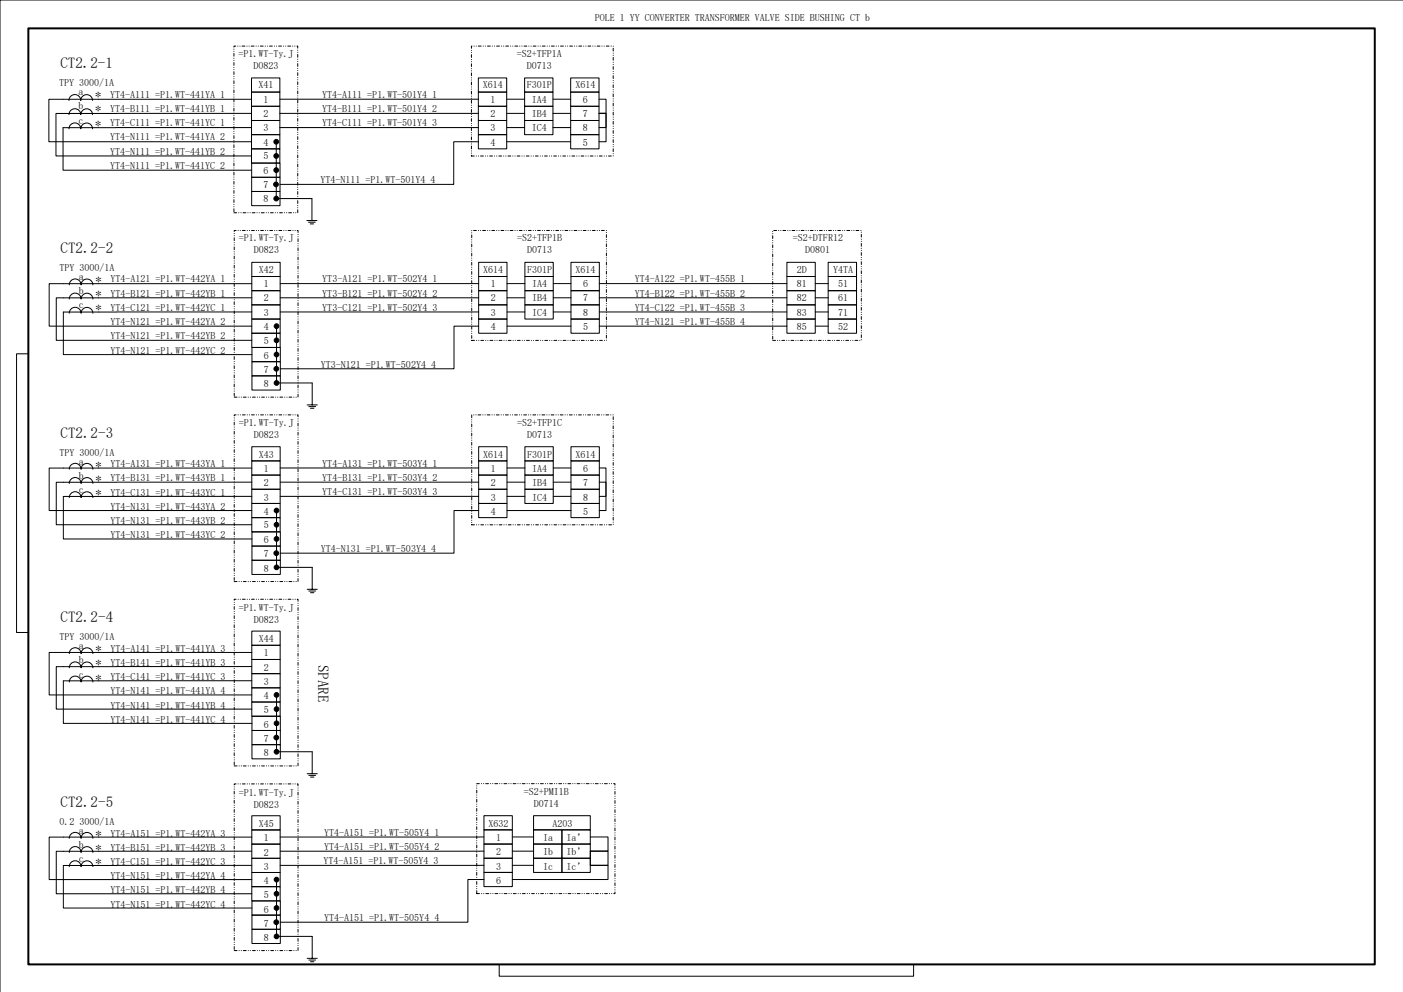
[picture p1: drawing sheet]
<svg xmlns="http://www.w3.org/2000/svg" width="297mm" height="210mm" viewBox="0 0 297 210" stroke-linecap="round" stroke-linejoin="round" font-family="sans-serif">
<g fill="none" stroke="#000" stroke-width=".21">
<path d="M296.9 0h-296.9v209.9M53.2 19.5h6v3h-6zM53.2 16.5h6v3h-6zM101.2 19.5h6v3h-6zM101.2 16.5h6v3h-6zM111 19.5h6v3h-6zM111 16.5h6v3h-6zM120.7 19.5h6v3h-6zM120.7 16.5h6v3h-6zM14.6 21.3a1.25 1.25 0 0 1 1.2-1.3 1.25 1.25 0 0 1 1.3 1.3 1.25 1.25 0 0 1 1.2-1.3 1.25 1.25 0 0 1 1.3 1.3M14.6 24.2a1.25 1.25 0 0 1 1.2-1.2 1.25 1.25 0 0 1 1.3 1.2 1.25 1.25 0 0 1 1.2-1.2 1.25 1.25 0 0 1 1.3 1.2M14.6 27.2a1.25 1.25 0 0 1 1.2-1.2 1.25 1.25 0 0 1 1.3 1.2 1.25 1.25 0 0 1 1.2-1.2 1.25 1.25 0 0 1 1.3 1.2"/>
<path d="M53.2 28.5h6v3h-6zM53.2 25.5h6v3h-6zM53.2 22.5h6v3h-6zM53.2 31.5h6v3h-6zM53.2 24h-41.4v9h41.4M53.2 27h-39.9v9h39.9M53.2 21h-42.9v9h42.9M53.2 34.5h6v3h-6zM53.2 37.5h6v3h-6zM58.5 30v12h7.5v4.6M59.2 21h42M59.2 27h42"/>
<path d="M59.2 24h42M101.2 28.5h6v3h-6zM101.2 25.5h6v3h-6zM101.2 22.5h6v3h-6zM101.2 30h-5.2v9h-36.8M107.2 21h3.8M107.2 27h3.8M107.2 24h3.8M107.2 30h13.5M111 25.5h6v3h-6zM111 22.5h6v3h-6zM117 21h3.7"/>
<path d="M117 27h3.7M117 24h3.7M120.7 28.5h6v3h-6zM120.7 25.5h6v3h-6zM120.7 22.5h6v3h-6zM126.7 21h1.5v3h-1.5M126.7 24h1.5v6h-1.5M126.7 24h1.5v3h-1.5M53.2 40.5h6v3h-6zM53.3 58.5h6v3h-6zM53.3 55.5h6v3h-6zM59.3 60h42"/>
<path d="M64.9 46.6h2.2M65.3 47h1.4M65.6 47.4h.8M101.3 58.5h6v3h-6zM101.3 55.5h6v3h-6zM107.3 60h3.8M111.1 58.5h6v3h-6zM111.1 55.5h6v3h-6zM117.1 60h3.7M120.8 58.5h6v3h-6zM120.8 55.5h6v3h-6zM126.8 60h39.7"/>
<path d="M166.5 58.5h6v3h-6zM166.5 55.5h6v3h-6zM172.5 60h2.7M175.2 58.5h6v3h-6zM175.2 55.5h6v3h-6zM6 74.8h-2.5v59h2.5M14.7 60.3a1.25 1.25 0 0 1 1.2-1.3 1.25 1.25 0 0 1 1.3 1.3 1.25 1.25 0 0 1 1.2-1.3 1.25 1.25 0 0 1 1.3 1.3M14.7 63.2a1.25 1.25 0 0 1 1.2-1.2 1.25 1.25 0 0 1 1.3 1.2 1.25 1.25 0 0 1 1.2-1.2 1.25 1.25 0 0 1 1.3 1.2M14.7 66.3a1.25 1.25 0 0 1 1.2-1.3 1.25 1.25 0 0 1 1.3 1.3 1.25 1.25 0 0 1 1.2-1.3 1.25 1.25 0 0 1 1.3 1.3M53.3 67.5h6v3h-6zM53.3 64.5h6v3h-6zM53.3 61.5h6v3h-6z"/>
<path d="M53.3 70.5h6v3h-6zM53.3 63h-41.4v9h41.4M53.3 66h-39.9v9h39.9M53.3 60h-42.9v9h42.9M53.3 73.5h6v3h-6zM53.3 76.5h6v3h-6zM53.3 79.5h6v3h-6zM58.5 69v12h7.6v4.6M59.3 63h42M59.3 66h42M101.3 67.5h6v3h-6zM101.3 64.5h6v3h-6z"/>
<path d="M101.3 61.5h6v3h-6zM101.3 69h-5.2v9h-36.8M107.3 63h3.8M107.3 66h3.8M107.3 69h13.5M111.1 64.5h6v3h-6zM111.1 61.5h6v3h-6zM117.1 63h3.7M117.1 66h3.7M120.8 67.5h6v3h-6zM120.8 64.5h6v3h-6zM120.8 61.5h6v3h-6z"/>
<path d="M126.8 63h39.7M126.8 66h39.7M126.8 69h39.7M166.5 67.5h6v3h-6zM166.5 64.5h6v3h-6zM166.5 61.5h6v3h-6zM172.5 63h2.7M172.5 66h2.7M172.5 69h2.7M175.2 67.5h6v3h-6zM175.2 64.5h6v3h-6zM175.2 61.5h6v3h-6z"/>
<path d="M14.7 99.3a1.25 1.25 0 0 1 1.2-1.3 1.25 1.25 0 0 1 1.3 1.3 1.25 1.25 0 0 1 1.2-1.3 1.25 1.25 0 0 1 1.3 1.3M53.3 97.5h6v3h-6zM53.3 94.5h6v3h-6zM53.3 99h-42.9v9h42.9M59.3 99h42M65 85.6h2.1M65.3 86h1.5M65.7 86.4h.7M101.3 97.5h6v3h-6zM101.3 94.5h6v3h-6zM107.3 99h3.8M111.1 97.5h6v3h-6z"/>
<path d="M111.1 94.5h6v3h-6zM117.1 99h3.7M120.8 97.5h6v3h-6zM120.8 94.5h6v3h-6zM126.8 99h1.4v6h-1.4M14.7 102.2a1.25 1.25 0 0 1 1.2-1.2 1.25 1.25 0 0 1 1.3 1.2 1.25 1.25 0 0 1 1.2-1.2 1.25 1.25 0 0 1 1.3 1.2M14.7 105.3a1.25 1.25 0 0 1 1.2-1.3 1.25 1.25 0 0 1 1.3 1.3 1.25 1.25 0 0 1 1.2-1.3 1.25 1.25 0 0 1 1.3 1.3M53.3 106.5h6v3h-6zM53.3 103.5h6v3h-6zM53.3 100.5h6v3h-6zM53.3 109.5h6v3h-6zM53.3 102h-41.4v9h41.4"/>
<path d="M53.3 105h-39.9v9h39.9M53.3 112.5h6v3h-6zM53.3 115.5h6v3h-6zM53.3 118.5h6v3h-6zM58.5 108v12h7.6v4.6M59.3 102h42M59.3 105h42M101.3 106.5h6v3h-6zM101.3 103.5h6v3h-6zM101.3 100.5h6v3h-6zM101.3 108h-5.2v9h-36.8M107.3 102h3.8"/>
<path d="M107.3 105h3.8M107.3 108h13.5M111.1 103.5h6v3h-6zM111.1 100.5h6v3h-6zM117.1 102h3.7M117.1 105h3.7M120.8 106.5h6v3h-6zM120.8 103.5h6v3h-6zM120.8 100.5h6v3h-6zM126.8 102h1.4v6h-1.4M14.7 138.3a1.25 1.25 0 0 1 1.2-1.3 1.25 1.25 0 0 1 1.3 1.3 1.25 1.25 0 0 1 1.2-1.3 1.25 1.25 0 0 1 1.3 1.3M53.3 136.5h6v3h-6z"/>
<path d="M53.3 133.5h6v3h-6zM53.3 139.5h6v3h-6zM53.3 138h-42.9v9h42.9M65 124.6h2.1M65.3 125h1.5M65.7 125.4h.7M14.7 141.2a1.25 1.25 0 0 1 1.2-1.2 1.25 1.25 0 0 1 1.3 1.2 1.25 1.25 0 0 1 1.2-1.2 1.25 1.25 0 0 1 1.3 1.2M14.7 144.3a1.25 1.25 0 0 1 1.2-1.3 1.25 1.25 0 0 1 1.3 1.3 1.25 1.25 0 0 1 1.2-1.3 1.25 1.25 0 0 1 1.3 1.3M53.3 145.5h6v3h-6zM53.3 142.5h6v3h-6zM53.3 148.5h6v3h-6zM53.3 141h-41.4v9h41.4"/>
<path d="M53.3 144h-39.9v9h39.9M53.3 151.5h6v3h-6zM53.3 154.5h6v3h-6zM53.3 157.5h6v3h-6zM58.5 147v12h7.6v4.6M14.7 177.3a1.25 1.25 0 0 1 1.2-1.2 1.25 1.25 0 0 1 1.3 1.2 1.25 1.25 0 0 1 1.2-1.2 1.25 1.25 0 0 1 1.3 1.2M53.3 175.5h6v3h-6zM53.3 172.5h6v3h-6zM53.3 178.5h6v3h-6zM53.3 177.1h-42.9v8.9h42.9M65 163.6h2.1M65.3 164h1.5"/>
<path d="M65.7 164.4h.7M102.4 175.5h6v3h-6zM102.4 172.5h6v3h-6zM102.4 178.5h6v3h-6zM102.4 177h-43.1M108.4 177h4.5M112.9 175.5h6v3h-6zM112.9 172.5h12v3h-12zM112.9 178.5h6v3h-6zM118.9 175.5h6v3h-6zM118.9 178.5h6v3h-6zM124.9 177h3.8v3h-3.8"/>
<path d="M14.7 180.3a1.25 1.25 0 0 1 1.2-1.2 1.25 1.25 0 0 1 1.3 1.2 1.25 1.25 0 0 1 1.2-1.2 1.25 1.25 0 0 1 1.3 1.2M14.7 183.3a1.25 1.25 0 0 1 1.2-1.2 1.25 1.25 0 0 1 1.3 1.2 1.25 1.25 0 0 1 1.2-1.2 1.25 1.25 0 0 1 1.3 1.2M53.3 184.5h6v3h-6zM53.3 181.5h6v3h-6zM53.3 187.5h6v3h-6zM53.3 180l-41.4 .1v8.9h41.4M53.3 183l-39.9 .1v9h39.9M53.3 190.6h6v3h-6zM53.3 193.6h6v3h-6zM53.3 196.6h6v3h-6zM58.5 186v12.1h7.6v4.6M102.4 184.5h6v3h-6z"/>
<path d="M102.4 181.5h6v3h-6zM102.4 186h-3.4v9.1h-39.7M102.4 180h-43.1M102.4 183h-43.1M108.4 180h4.5M108.4 183h4.5M112.9 181.5h6v3h-6zM118.9 181.5h6v3h-6zM124.9 180h3.8v3h-3.8M124.9 183h3.8v3h-20.3M124.9 180v3M65 202.7h2.1"/>
<path d="M65.3 203.1h1.5M65.7 203.4h.7M105.6 204v2.5h87.7v-2.5"/>
<circle cx="58.4" cy="39" r=".5"/>
<circle cx="58.5" cy="33" r=".5"/>
<circle cx="58.5" cy="30" r=".5"/>
<circle cx="58.5" cy="36" r=".5"/>
<circle cx="58.5" cy="42" r=".5"/>
<circle cx="58.5" cy="78" r=".5"/>
<circle cx="58.5" cy="72" r=".5"/>
<circle cx="58.5" cy="69" r=".5"/>
<circle cx="58.5" cy="75" r=".5"/>
<circle cx="58.5" cy="81" r=".5"/>
<circle cx="58.5" cy="117" r=".5"/>
<circle cx="58.5" cy="108" r=".5"/>
<circle cx="58.5" cy="120" r=".5"/>
<circle cx="58.5" cy="111" r=".5"/>
<circle cx="58.5" cy="114" r=".5"/>
<circle cx="58.5" cy="156" r=".5"/>
<circle cx="58.5" cy="147" r=".5"/>
<circle cx="58.5" cy="153" r=".5"/>
<circle cx="58.5" cy="150" r=".5"/>
<circle cx="58.5" cy="159" r=".5"/>
<circle cx="58.5" cy="195.1" r=".5"/>
<circle cx="58.5" cy="192" r=".5"/>
<circle cx="58.5" cy="189" r=".5"/>
<circle cx="58.5" cy="186" r=".5"/>
<circle cx="58.5" cy="198.1" r=".5"/>
</g>
<path d="M6 6h284.9v198h-284.9z" fill="none" stroke="#000" stroke-width=".42"/>
<path d="M49.5 9.8h13.5v35.2h-13.5zM99.8 9.7h30v23.3h-30zM49.6 48.8h13.5v35.2h-13.5zM99.8 48.7h28.5v23.3h-28.5zM163.5 48.7h18.7v23.3h-18.7zM49.6 87.7h13.5v35.3h-13.5zM99.8 87.8h29.9v23.2h-29.9zM49.6 126.7h13.5v35.3h-13.5zM49.6 165.8h13.5v35.3h-13.5zM100.9 165.7h29.2v23.3h-29.2z" fill="none" stroke="#000" stroke-width=".21" stroke-dasharray=".6 .4 0 .4 0 .4"/>
<g fill="#000">
<circle cx="58.4" cy="39" r=".5"/>
<circle cx="58.5" cy="33" r=".5"/>
<circle cx="58.5" cy="30" r=".5"/>
<circle cx="58.5" cy="36" r=".5"/>
<circle cx="58.5" cy="42" r=".5"/>
<circle cx="58.5" cy="78" r=".5"/>
<circle cx="58.5" cy="72" r=".5"/>
<circle cx="58.5" cy="69" r=".5"/>
<circle cx="58.5" cy="75" r=".5"/>
<circle cx="58.5" cy="81" r=".5"/>
<circle cx="58.5" cy="117" r=".5"/>
<circle cx="58.5" cy="108" r=".5"/>
<circle cx="58.5" cy="120" r=".5"/>
<circle cx="58.5" cy="111" r=".5"/>
<circle cx="58.5" cy="114" r=".5"/>
<circle cx="58.5" cy="156" r=".5"/>
<circle cx="58.5" cy="147" r=".5"/>
<circle cx="58.5" cy="153" r=".5"/>
<circle cx="58.5" cy="150" r=".5"/>
<circle cx="58.5" cy="159" r=".5"/>
<circle cx="58.5" cy="195.1" r=".5"/>
<circle cx="58.5" cy="192" r=".5"/>
<circle cx="58.5" cy="189" r=".5"/>
<circle cx="58.5" cy="186" r=".5"/>
<circle cx="58.5" cy="198.1" r=".5"/>
</g>
<g font-size="3.2">
<text x="12.8" y="14.5">CT2.2-1</text>
<text x="12.8" y="53.5">CT2.2-2</text>
<text x="12.8" y="92.6">CT2.2-3</text>
<text x="12.8" y="131.6">CT2.2-4</text>
<text x="67.3" y="140.6" transform="rotate(90 67.3 140.6)">SPARE</text>
<text x="12.8" y="170.7">CT2.2-5</text>
</g>
<g font-size="2.9">
<text x="20.1" y="21.4">*</text>
<text x="20.1" y="24.4">*</text>
<text x="20.1" y="27.4">*</text>
<text x="20.1" y="60.5">*</text>
<text x="20.1" y="63.5">*</text>
<text x="20.1" y="66.5">*</text>
<text x="20.1" y="99.5">*</text>
<text x="20.1" y="102.5">*</text>
<text x="20.1" y="105.5">*</text>
<text x="20.1" y="138.6">*</text>
<text x="20.1" y="141.6">*</text>
<text x="20.1" y="144.6">*</text>
<text x="20.1" y="177.7">*</text>
<text x="20.1" y="180.7">*</text>
<text x="20.1" y="183.7">*</text>
</g>
<g font-size="2.1">
<text x="125.9" y="4.5">POLE 1 YY CONVERTER TRANSFORMER VALVE SIDE BUSHING CT b</text>
<text x="50.5" y="12">=P1.WT-Ty.J</text>
<text x="53.7" y="14.6">D0823</text>
<text x="109.3" y="12">=S2+TFP1A</text>
<text x="111.5" y="14.6">D0713</text>
<text x="12.5" y="18.3">TPY 3000/1A</text>
<text x="16.6" y="20.2">a</text>
<text x="16.6" y="23.2">b</text>
<text x="23.3" y="20.7">YT4-A111 =P1.WT-441YA 1</text>
<text x="23.3" y="23.7">YT4-B111 =P1.WT-441YB 1</text>
<text x="54.7" y="18.7">X41</text>
<text x="55.7" y="21.7">1</text>
<text x="68.1" y="20.7">YT4-A111 =P1.WT-501Y4 1</text>
<text x="68.1" y="23.7">YT4-B111 =P1.WT-501Y4 2</text>
<text x="102.2" y="18.7">X614</text>
<text x="103.8" y="21.7">1</text>
<text x="111.5" y="18.7">F301P</text>
<text x="112.5" y="21.7">IA4</text>
<text x="121.7" y="18.7">X614</text>
<text x="123.3" y="21.7">6</text>
<text x="16.6" y="26.2">c</text>
<text x="23.3" y="26.7">YT4-C111 =P1.WT-441YC 1</text>
<text x="23.3" y="29.7">YT4-N111 =P1.WT-441YA 2</text>
<text x="55.7" y="24.7">2</text>
<text x="55.7" y="27.8">3</text>
<text x="68.1" y="26.7">YT4-C111 =P1.WT-501Y4 3</text>
<text x="103.8" y="24.7">2</text>
<text x="103.8" y="27.8">3</text>
<text x="112.5" y="24.7">IB4</text>
<text x="112.5" y="27.8">IC4</text>
<text x="123.3" y="24.7">7</text>
<text x="123.3" y="27.8">8</text>
<text x="23.3" y="32.7">YT4-N111 =P1.WT-441YB 2</text>
<text x="23.3" y="35.7">YT4-N111 =P1.WT-441YC 2</text>
<text x="55.7" y="30.8">4</text>
<text x="55.8" y="33.6">5</text>
<text x="103.8" y="30.8">4</text>
<text x="123.3" y="30.8">5</text>
<text x="55.8" y="36.8">6</text>
<text x="55.8" y="39.8">7</text>
<text x="67.8" y="38.7">YT4-N111 =P1.WT-501Y4 4</text>
<text x="55.8" y="42.8">8</text>
<text x="50.5" y="51.1">=P1.WT-Ty.J</text>
<text x="53.7" y="53.6">D0823</text>
<text x="109.4" y="51.1">=S2+TFP1B</text>
<text x="111.5" y="53.6">D0713</text>
<text x="167.7" y="51.1">=S2+DTFR12</text>
<text x="170.4" y="53.6">D0801</text>
<text x="12.6" y="57.3">TPY 3000/1A</text>
<text x="16.7" y="59.2">a</text>
<text x="23.4" y="59.7">YT4-A121 =P1.WT-442YA 1</text>
<text x="54.7" y="57.7">X42</text>
<text x="68.2" y="59.7">YT3-A121 =P1.WT-502Y4 1</text>
<text x="102.3" y="57.7">X614</text>
<text x="111.5" y="57.7">F301P</text>
<text x="121.8" y="57.7">X614</text>
<text x="134.4" y="59.7">YT4-A122 =P1.WT-455B 1</text>
<text x="168.6" y="57.7">2D</text>
<text x="176.3" y="57.7">Y4TA</text>
<text x="16.7" y="62.2">b</text>
<text x="16.7" y="65.2">c</text>
<text x="23.4" y="62.7">YT4-B121 =P1.WT-442YB 1</text>
<text x="23.4" y="65.8">YT4-C121 =P1.WT-442YC 1</text>
<text x="55.8" y="63.8">2</text>
<text x="55.8" y="60.7">1</text>
<text x="68.2" y="62.7">YT3-B121 =P1.WT-502Y4 2</text>
<text x="68.2" y="65.7">YT3-C121 =P1.WT-502Y4 3</text>
<text x="103.8" y="63.8">2</text>
<text x="103.8" y="60.7">1</text>
<text x="112.6" y="63.8">IB4</text>
<text x="112.6" y="60.7">IA4</text>
<text x="123.4" y="63.8">7</text>
<text x="123.4" y="60.7">6</text>
<text x="134.4" y="62.7">YT4-B122 =P1.WT-455B 2</text>
<text x="134.4" y="65.7">YT4-C122 =P1.WT-455B 3</text>
<text x="168.6" y="63.8">82</text>
<text x="168.6" y="60.7">81</text>
<text x="177.3" y="63.8">61</text>
<text x="177.3" y="60.7">51</text>
<text x="23.4" y="68.8">YT4-N121 =P1.WT-442YA 2</text>
<text x="23.4" y="71.8">YT4-N121 =P1.WT-442YB 2</text>
<text x="55.8" y="69.8">4</text>
<text x="55.8" y="66.8">3</text>
<text x="103.8" y="69.8">4</text>
<text x="103.8" y="66.8">3</text>
<text x="112.6" y="66.8">IC4</text>
<text x="123.4" y="69.8">5</text>
<text x="123.4" y="66.8">8</text>
<text x="134.4" y="68.7">YT4-N121 =P1.WT-455B 4</text>
<text x="168.6" y="69.8">85</text>
<text x="168.6" y="66.8">83</text>
<text x="177.3" y="69.8">52</text>
<text x="177.3" y="66.8">71</text>
<text x="23.4" y="74.8">YT4-N121 =P1.WT-442YC 2</text>
<text x="55.8" y="72.7">5</text>
<text x="55.8" y="75.9">6</text>
<text x="67.9" y="77.8">YT3-N121 =P1.WT-502Y4 4</text>
<text x="55.8" y="78.9">7</text>
<text x="55.8" y="81.9">8</text>
<text x="50.5" y="90.1">=P1.WT-Ty.J</text>
<text x="53.7" y="92.7">D0823</text>
<text x="109.4" y="90.1">=S2+TFP1C</text>
<text x="111.5" y="92.7">D0713</text>
<text x="12.6" y="96.4">TPY 3000/1A</text>
<text x="16.7" y="98.3">a</text>
<text x="16.7" y="101.3">b</text>
<text x="23.4" y="98.8">YT4-A131 =P1.WT-443YA 1</text>
<text x="23.4" y="101.8">YT4-B131 =P1.WT-443YB 1</text>
<text x="54.7" y="96.8">X43</text>
<text x="55.8" y="99.8">1</text>
<text x="68.2" y="98.8">YT4-A131 =P1.WT-503Y4 1</text>
<text x="68.2" y="101.8">YT4-B131 =P1.WT-503Y4 2</text>
<text x="102.3" y="96.8">X614</text>
<text x="103.8" y="99.8">1</text>
<text x="111.5" y="96.8">F301P</text>
<text x="112.6" y="99.8">IA4</text>
<text x="121.8" y="96.8">X614</text>
<text x="123.4" y="99.8">6</text>
<text x="16.7" y="104.3">c</text>
<text x="23.4" y="104.8">YT4-C131 =P1.WT-443YC 1</text>
<text x="23.4" y="107.8">YT4-N131 =P1.WT-443YA 2</text>
<text x="55.8" y="102.8">2</text>
<text x="55.8" y="105.9">3</text>
<text x="68.2" y="104.8">YT4-C131 =P1.WT-503Y4 3</text>
<text x="103.8" y="102.8">2</text>
<text x="103.8" y="105.9">3</text>
<text x="112.6" y="102.8">IB4</text>
<text x="112.6" y="105.9">IC4</text>
<text x="123.4" y="102.8">7</text>
<text x="123.4" y="105.9">8</text>
<text x="23.4" y="110.8">YT4-N131 =P1.WT-443YB 2</text>
<text x="23.4" y="113.8">YT4-N131 =P1.WT-443YC 2</text>
<text x="55.8" y="108.9">4</text>
<text x="55.8" y="111.8">5</text>
<text x="103.8" y="108.9">4</text>
<text x="123.4" y="108.9">5</text>
<text x="55.8" y="114.9">6</text>
<text x="55.8" y="117.9">7</text>
<text x="67.9" y="116.8">YT4-N131 =P1.WT-503Y4 4</text>
<text x="55.8" y="120.9">8</text>
<text x="50.5" y="129.2">=P1.WT-Ty.J</text>
<text x="53.7" y="131.7">D0823</text>
<text x="12.6" y="135.4">TPY 3000/1A</text>
<text x="16.7" y="137.3">a</text>
<text x="23.4" y="137.8">YT4-A141 =P1.WT-441YA 3</text>
<text x="54.7" y="135.8">X44</text>
<text x="16.7" y="140.3">b</text>
<text x="16.7" y="143.3">c</text>
<text x="23.4" y="140.8">YT4-B141 =P1.WT-441YB 3</text>
<text x="23.4" y="143.9">YT4-C141 =P1.WT-441YC 3</text>
<text x="55.8" y="141.9">2</text>
<text x="55.8" y="138.9">1</text>
<text x="23.4" y="146.9">YT4-N141 =P1.WT-441YA 4</text>
<text x="23.4" y="149.9">YT4-N141 =P1.WT-441YB 4</text>
<text x="55.8" y="147.9">4</text>
<text x="55.8" y="144.9">3</text>
<text x="23.4" y="152.9">YT4-N141 =P1.WT-441YC 4</text>
<text x="55.8" y="150.8">5</text>
<text x="55.8" y="154">6</text>
<text x="55.8" y="157">7</text>
<text x="55.8" y="160">8</text>
<text x="50.5" y="168.3">=P1.WT-Ty.J</text>
<text x="53.7" y="170.8">D0823</text>
<text x="110.8" y="168.2">=S2+PMI1B</text>
<text x="113" y="170.8">D0714</text>
<text x="12.6" y="174.5">0.2 3000/1A</text>
<text x="16.7" y="176.4">a</text>
<text x="16.7" y="179.4">b</text>
<text x="23.4" y="176.9">YT4-A151 =P1.WT-442YA 3</text>
<text x="23.4" y="180">YT4-B151 =P1.WT-442YB 3</text>
<text x="54.7" y="175">X45</text>
<text x="55.8" y="177.9">1</text>
<text x="68.6" y="176.9">YT4-A151 =P1.WT-505Y4 1</text>
<text x="68.6" y="179.9">YT4-A151 =P1.WT-505Y4 2</text>
<text x="103.4" y="174.9">X632</text>
<text x="105" y="177.9">1</text>
<text x="114.9" y="177.9">Ia</text>
<text x="116.9" y="174.9">A203</text>
<text x="119.9" y="177.9">Ia’</text>
<text x="16.7" y="182.4">c</text>
<text x="23.4" y="183">YT4-C151 =P1.WT-442YC 3</text>
<text x="23.4" y="186">YT4-N151 =P1.WT-442YA 4</text>
<text x="55.8" y="181">2</text>
<text x="55.8" y="184">3</text>
<text x="68.4" y="182.8">YT4-A151 =P1.WT-505Y4 3</text>
<text x="105" y="180.9">2</text>
<text x="105" y="184">3</text>
<text x="114.9" y="180.9">Ib</text>
<text x="114.9" y="184">Ic</text>
<text x="119.9" y="180.9">Ib’</text>
<text x="119.9" y="184">Ic’</text>
<text x="23.4" y="189">YT4-N151 =P1.WT-442YB 4</text>
<text x="23.4" y="192">YT4-N151 =P1.WT-442YC 4</text>
<text x="55.8" y="187">4</text>
<text x="55.8" y="189.9">5</text>
<text x="105" y="187">6</text>
<text x="55.8" y="193">6</text>
<text x="55.8" y="196.1">7</text>
<text x="68.6" y="194.8">YT4-A151 =P1.WT-505Y4 4</text>
<text x="55.8" y="199.1">8</text>
</g>
</svg>
